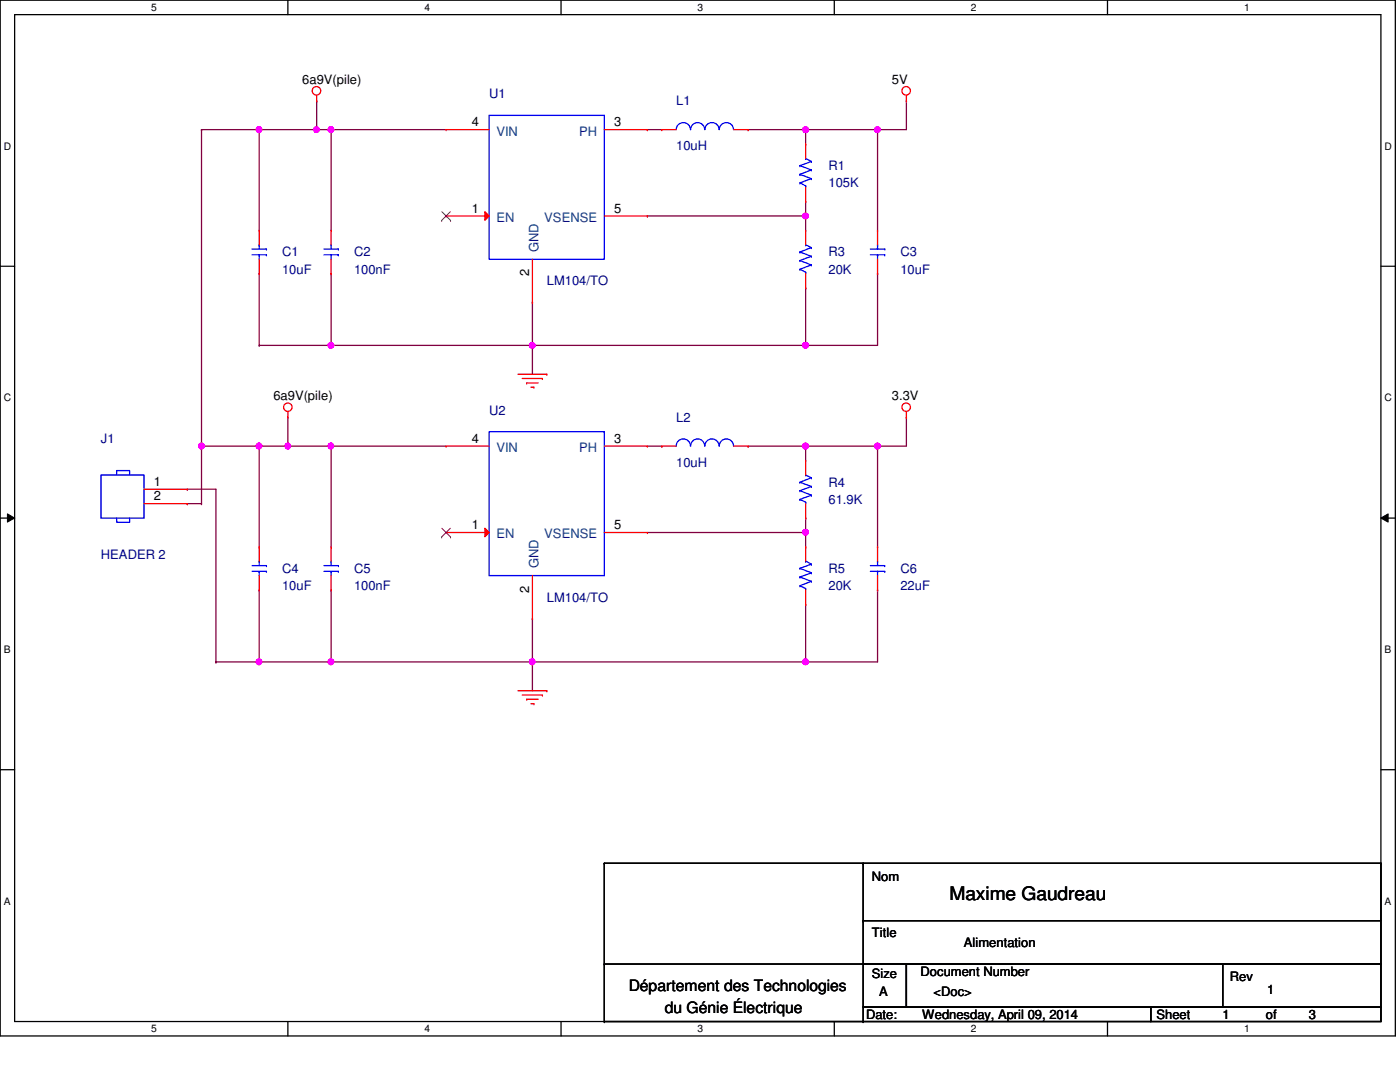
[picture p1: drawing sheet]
<svg xmlns="http://www.w3.org/2000/svg" width="279mm" height="216mm" viewBox="0 0 279 216" stroke-linecap="round" stroke-linejoin="round" font-family="sans-serif">
<path d="M0 0h278.5v206.7h-278.5zM2.9 2.9h272.7v200.9h-272.7z" fill="none" stroke="#000" stroke-width=".25"/>
<g fill="#fff">
<path d="M30.2 .3h1.1v2.3h-1.1z"/>
<path d="M30.2 204.1h1.1v2.3h-1.1z"/>
</g>
<path d="M57.4 0v2.9M57.4 203.8v2.9" fill="none" stroke="#000" stroke-width=".25"/>
<g fill="#fff">
<path d="M84.7 .3h1.1v2.3h-1.1z"/>
<path d="M84.7 204.1h1.1v2.3h-1.1z"/>
</g>
<path d="M112 0v2.9M112 203.8v2.9" fill="none" stroke="#000" stroke-width=".25"/>
<g fill="#fff">
<path d="M139.2 .3h1.1v2.3h-1.1z"/>
<path d="M139.2 204.1h1.1v2.3h-1.1z"/>
</g>
<path d="M166.5 0v2.9M166.5 203.8v2.9" fill="none" stroke="#000" stroke-width=".25"/>
<g fill="#fff">
<path d="M193.8 .3h1.1v2.3h-1.1z"/>
<path d="M193.8 204.1h1.1v2.3h-1.1z"/>
</g>
<path d="M221 0v2.9M221 203.8v2.9" fill="none" stroke="#000" stroke-width=".25"/>
<g fill="#fff">
<path d="M248.3 .3h1.1v2.3h-1.1z"/>
<path d="M248.3 204.1h1.1v2.3h-1.1z"/>
<path d="M.8 28h1.4v2.3h-1.4z"/>
<path d="M276.3 28h1.4v2.3h-1.4z"/>
<path d="M.8 78.2h1.4v2.3h-1.4z"/>
<path d="M276.3 78.2h1.4v2.3h-1.4z"/>
</g>
<path d="M0 53.1h2.9M275.6 53.1h2.9" fill="none" stroke="#000" stroke-width=".25"/>
<g fill="#fff">
<path d="M.8 128.5h1.3v2.2h-1.3z"/>
<path d="M276.3 128.5h1.3v2.2h-1.3z"/>
</g>
<path d="M0 103.4h2.9M275.6 103.4h2.9" fill="none" stroke="#000" stroke-width=".25"/>
<path d="M1.5 102.5l1.4 .9-1.4 .8zM275.6 103.4l1.4-.9v1.7z" fill="#000"/>
<path d="M1.5 102.5l1.4 .9-1.4 .8zM275.6 103.4l1.4-.9v1.7z" fill="none" stroke="#000" stroke-width=".2"/>
<g fill="#fff">
<path d="M.8 178.7h1.3v2.2h-1.3z"/>
<path d="M276.3 178.7h1.3v2.2h-1.3z"/>
</g>
<path d="M0 153.6h2.9M275.6 153.6h2.9" fill="none" stroke="#000" stroke-width=".25"/>
<path d="M57.4 83.3h.1M57.4 83.3v5.7M180.9 83.3h.1M180.9 83.3v5.7" fill="none" stroke="#800040" stroke-width=".25"/>
<circle cx="57.4" cy="89" r=".56" fill="#f0f"/>
<circle cx="57.4" cy="89" r=".56" fill="none" stroke="#f0f" stroke-width=".25"/>
<path d="M40.2 89h.1M40.2 89h17.2M51.7 89h.1M51.7 89v20.1M57.4 89h.1" fill="none" stroke="#800040" stroke-width=".25"/>
<circle cx="51.7" cy="89" r=".56" fill="#f0f"/>
<circle cx="51.7" cy="89" r=".56" fill="none" stroke="#f0f" stroke-width=".25"/>
<path d="M66.1 89h.1M66.1 89v20.1" fill="none" stroke="#800040" stroke-width=".25"/>
<circle cx="66" cy="89" r=".56" fill="#f0f"/>
<circle cx="66" cy="89" r=".56" fill="none" stroke="#f0f" stroke-width=".25"/>
<path d="M43.1 97.6v34.5M43.1 132.1h.1M43.1 132.1h8.6M106.3 123.5h.1M106.3 132.1h.1M106.3 132.1h54.5M106.3 123.5v8.6" fill="none" stroke="#800040" stroke-width=".25"/>
<circle cx="160.8" cy="132.1" r=".57" fill="#f0f"/>
<circle cx="160.8" cy="132.1" r=".57" fill="none" stroke="#f0f" stroke-width=".25"/>
<circle cx="106.2" cy="132.1" r=".56" fill="#f0f"/>
<circle cx="106.2" cy="132.1" r=".56" fill="none" stroke="#f0f" stroke-width=".25"/>
<path d="M129.2 106.3h31.6M160.8 106.3h.1M175.1 117.7h.1M175.1 117.7v14.4h-14.3M160.8 120.6h.1M160.8 132.1h.1M160.8 120.6v11.5" fill="none" stroke="#800040" stroke-width=".25"/>
<circle cx="160.8" cy="106.2" r=".56" fill="#f0f"/>
<circle cx="160.8" cy="106.2" r=".56" fill="none" stroke="#f0f" stroke-width=".25"/>
<path d="M175.1 89h.1M175.1 89v20.1M160.8 103.4h.1M160.8 103.4v2.9" fill="none" stroke="#800040" stroke-width=".25"/>
<circle cx="175.1" cy="89" r=".57" fill="#f0f"/>
<circle cx="175.1" cy="89" r=".57" fill="none" stroke="#f0f" stroke-width=".25"/>
<path d="M149.3 89h.1M149.3 89h31.6M160.8 89h.1M160.8 89v2.9M175.1 89h.1" fill="none" stroke="#800040" stroke-width=".25"/>
<circle cx="160.8" cy="89" r=".57" fill="#f0f"/>
<circle cx="160.8" cy="89" r=".57" fill="none" stroke="#f0f" stroke-width=".25"/>
<path d="M129.2 89h2.9M132.1 89h.1M66.1 117.7h.1M66.1 117.7v14.4h40.2M160.8 109.1h.1M160.8 106.3v2.8M106.3 132.1h.1M106.3 132.1v5.7" fill="none" stroke="#800040" stroke-width=".25"/>
<circle cx="66" cy="132.1" r=".56" fill="#f0f"/>
<circle cx="66" cy="132.1" r=".56" fill="none" stroke="#f0f" stroke-width=".25"/>
<path d="M51.7 117.7h.1M51.7 117.7v14.4" fill="none" stroke="#800040" stroke-width=".25"/>
<circle cx="51.7" cy="132.1" r=".56" fill="#f0f"/>
<circle cx="51.7" cy="132.1" r=".56" fill="none" stroke="#f0f" stroke-width=".25"/>
<path d="M51.7 25.9h.1M51.7 25.9v20.1M51.7 132.1h.1M51.7 132.1h14.4" fill="none" stroke="#800040" stroke-width=".25"/>
<circle cx="51.7" cy="25.9" r=".56" fill="#f0f"/>
<circle cx="51.7" cy="25.9" r=".56" fill="none" stroke="#f0f" stroke-width=".25"/>
<path d="M51.7 25.9h.1M51.7 25.9h11.5" fill="none" stroke="#800040" stroke-width=".25"/>
<circle cx="63.2" cy="25.9" r=".56" fill="#f0f"/>
<circle cx="63.2" cy="25.9" r=".56" fill="none" stroke="#f0f" stroke-width=".25"/>
<path d="M66.1 25.9h.1M66.1 25.9v20.1M66.1 25.9h22.9" fill="none" stroke="#800040" stroke-width=".25"/>
<circle cx="66" cy="25.9" r=".56" fill="#f0f"/>
<circle cx="66" cy="25.9" r=".56" fill="none" stroke="#f0f" stroke-width=".25"/>
<path d="M106.3 60.3h.1M106.3 68.9h.1M106.3 60.3v8.6M106.3 68.9h54.5" fill="none" stroke="#800040" stroke-width=".25"/>
<circle cx="160.8" cy="68.9" r=".56" fill="#f0f"/>
<circle cx="160.8" cy="68.9" r=".56" fill="none" stroke="#f0f" stroke-width=".25"/>
<circle cx="106.2" cy="68.9" r=".56" fill="#f0f"/>
<circle cx="106.2" cy="68.9" r=".56" fill="none" stroke="#f0f" stroke-width=".25"/>
<path d="M129.2 43.1h.1M129.2 43.1h31.6M160.8 57.4h.1M160.8 57.4v11.5M175.1 54.6h.1M175.1 54.6v14.3h-14.3M160.8 68.9h.1" fill="none" stroke="#800040" stroke-width=".25"/>
<circle cx="160.8" cy="43.1" r=".56" fill="#f0f"/>
<circle cx="160.8" cy="43.1" r=".56" fill="none" stroke="#f0f" stroke-width=".25"/>
<path d="M175.1 25.9h.1M175.1 25.9v20.1M160.8 40.2h.1M160.8 40.2v2.9" fill="none" stroke="#800040" stroke-width=".25"/>
<circle cx="175.1" cy="25.9" r=".56" fill="#f0f"/>
<circle cx="175.1" cy="25.9" r=".56" fill="none" stroke="#f0f" stroke-width=".25"/>
<path d="M160.8 25.9h.1M160.8 25.9v2.8M175.1 25.9h.1M175.1 25.9h5.8" fill="none" stroke="#800040" stroke-width=".25"/>
<circle cx="160.8" cy="25.9" r=".56" fill="#f0f"/>
<circle cx="160.8" cy="25.9" r=".56" fill="none" stroke="#f0f" stroke-width=".25"/>
<path d="M129.2 25.9h.1M129.2 25.9h2.9M149.3 25.9h.1M149.3 25.9h25.8M160.8 25.9h.1M66.1 54.6h.1M66.1 54.6v14.3h40.2M160.8 43.1h.1M160.8 43.1v2.9M106.3 68.9h.1M106.3 68.9v5.8" fill="none" stroke="#800040" stroke-width=".25"/>
<circle cx="66" cy="68.9" r=".56" fill="#f0f"/>
<circle cx="66" cy="68.9" r=".56" fill="none" stroke="#f0f" stroke-width=".25"/>
<g fill="none" stroke="#800040" stroke-width=".25">
<path d="M40.2 25.9h.1M40.2 25.9v63.1M63.2 20.2h.1M63.2 20.2v5.7h2.9M66.1 25.9h.1M180.9 20.2h.1M180.9 20.2v5.7M51.7 54.6h.1M51.7 54.6v14.3M51.7 68.9h.1M51.7 68.9h14.4M66.1 89h.1"/>
<path d="M66.1 89h22.9"/>
</g>
<circle cx="40.2" cy="89" r=".56" fill="#f0f"/>
<circle cx="40.2" cy="89" r=".56" fill="none" stroke="#f0f" stroke-width=".25"/>
<path d="M40.2 25.9h.1M40.2 25.9h11.5M37.4 97.6h.1M37.4 97.6h5.7M40.2 89v11.5M57.4 89h8.7M66.1 89h.1M37.4 100.5h.1M37.4 100.5h2.8M40.2 100.5h.1" fill="none" stroke="#800040" stroke-width=".25"/>
<g fill="none" stroke="#f00" stroke-width=".25">
<path d="M63.2 19v1.2M180.9 19v1.2M63.2 20.2h.1M89 25.9h.1M89 25.9h8.6M120.6 25.9h8.6M129.2 25.9h.1M180.9 20.2h.1M106.3 51.7v8.6M120.6 43.1h8.6M129.2 43.1h.1M103.4 74.7h5.7"/>
<path d="M104.2 75.5h4M105.1 76.4h.1M105.1 76.4h2.3M106 77.3h.6M106.3 60.3h.1M106.6 77.3h.1M108.2 75.5h.1M109.1 74.7h.1M57.4 83.3h.1M57.4 82.1v1.2M180.9 83.3h.1M180.9 82.1v1.2"/>
<path d="M103.4 137.8h5.7M104.2 138.7h4M105.1 139.5h.1M105.1 139.5h2.3M108.2 138.7h.1M109.1 137.8h.1M106 140.4h.6M106.6 140.4h.1"/>
<circle cx="63.2" cy="18.1" r=".85"/>
<circle cx="180.8" cy="18.1" r=".85"/>
<circle cx="57.4" cy="81.3" r=".84"/>
<circle cx="180.9" cy="81.3" r=".84"/>
</g>
<g fill="none" stroke="#000" stroke-width=".25">
<path d="M120.6 172.3h.1M120.6 172.3h155M120.6 172.3v31.5M172.3 172.3h.1M172.3 172.3v11.4M275.6 172.3h.1M275.6 172.3v11.4M120.6 192.4h.1M120.6 192.4h51.7M172.3 183.7h103.3v8.7h-103.3zM172.3 192.4h8.6v8.6h-8.6zM172.3 183.7h.1"/>
<path d="M180.9 192.4h63.1v8.6h-63.1zM244 192.4h31.6v8.6h-31.6zM120.6 203.8h.1M120.6 203.8h51.7M172.3 201h57.4v2.8h-57.4zM172.3 203.8h.1M229.7 201h45.9v2.8h-45.9z"/>
</g>
<path d="M97.6 23h23v28.7h-23z" fill="none" stroke="#00f" stroke-width=".25"/>
<path d="M96.8 42.2l.8 .9-.8 .8z" fill="#f00"/>
<g fill="none" stroke="#f00" stroke-width=".25">
<path d="M132.1 25.9h.1M132.1 25.9h2.9M146.4 25.9h2.9M149.3 25.9h.1M89 43.1h.1M89 43.1h8.6M96.8 42.2l.8 .9-.8 .8zM28.7 97.6h8.7M37.4 97.6h.1M89 89h.1M89 89h8.6M120.6 89h8.6"/>
<path d="M129.2 89h.1M132.1 89h.1M132.1 89h2.9M146.4 89h2.9M149.3 89h.1M160.8 91.9h.1M160.8 91.9v2.9M28.7 100.5h8.7M37.4 100.5h.1M51.7 117.7h.1M51.7 109.1h.1M51.7 109.1v2.9"/>
<path d="M51.7 114.9v2.8M66.1 117.7h.1M66.1 109.1h.1M66.1 109.1v2.9M66.1 114.9v2.8M106.3 114.9v8.6M120.6 106.3h8.6M129.2 106.3h.1M160.8 103.4h.1M160.8 100.5v2.9M175.1 117.7h.1M175.1 109.1h.1"/>
<path d="M175.1 109.1v2.9M175.1 114.9v2.8M106.3 123.5h.1"/>
</g>
<path d="M88.1 44h.1M88.2 42.2l1.7 1.8M89.9 42.2l-1.8 1.8M89.9 44h.1" fill="none" stroke="#804000" stroke-width=".2"/>
<g fill="none" stroke="#00f" stroke-width=".25">
<path d="M135 25.9a1.42 1.42 0 0 1 1.4-1.4 1.42 1.42 0 0 1 1.4 1.4M137.8 25.9a1.4 1.4 0 0 1 1.4-1.4 1.4 1.4 0 0 1 1.4 1.4M140.7 25.9a1.42 1.42 0 0 1 1.4-1.4 1.42 1.42 0 0 1 1.4 1.4M143.6 25.9a1.42 1.42 0 0 1 1.4-1.4 1.42 1.42 0 0 1 1.4 1.4M20.2 94.8h8.5v8.6h-8.5zM23.3 94.8v-.9h2.6v.9M97.6 86.1h23v28.8h-23zM135 89a1.42 1.42 0 0 1 1.4-1.4 1.42 1.42 0 0 1 1.4 1.4M137.8 89a1.4 1.4 0 0 1 1.4-1.4 1.4 1.4 0 0 1 1.4 1.4M140.7 89a1.42 1.42 0 0 1 1.4-1.4 1.42 1.42 0 0 1 1.4 1.4M143.6 89a1.42 1.42 0 0 1 1.4-1.4 1.42 1.42 0 0 1 1.4 1.4M159.6 99.7h.1"/>
<path d="M159.6 97.9h.1M159.6 96.2h.1M159.6 99.7l1.2 .5M159.6 97.9l2.3 .9M159.6 96.2l2.3 .9M160.8 94.8h.1M160.8 94.8l1.1 .5M161.9 98.8h.1M161.9 97.1h.1M161.9 95.3h.1M161.9 98.8l-2.3 .9M161.9 97.1l-2.3 .8"/>
<path d="M161.9 95.3l-2.3 .9M23.3 103.4v.8h2.6v-.8M50.3 114h2.9M50.3 112.9h2.9M51.7 112h.1M51.7 114h.1M51.7 112v.9M51.7 114v.9M53.2 114h.1M53.2 112.9h.1M64.6 114h2.9M64.6 112.9h2.9"/>
<path d="M66.1 112h.1M66.1 114h.1M66.1 112v.9M66.1 114v.9M67.5 114h.1M67.5 112.9h.1M160.8 100.2h.1M160.8 100.2v.3M173.7 114h2.9M173.7 112.9h2.9M175.1 112h.1M175.1 114h.1"/>
<path d="M175.1 112v.9M175.1 114v.9M176.6 114h.1M176.6 112.9h.1"/>
</g>
<path d="M96.8 105.4l.8 .9-.8 .8z" fill="#f00"/>
<g fill="none" stroke="#f00" stroke-width=".25">
<path d="M160.8 28.7h.1M160.8 28.7v2.9M160.8 37.4v2.8M51.7 54.6h.1M51.7 46h.1M51.7 46v2.9M51.7 51.7v2.9M66.1 54.6h.1M66.1 46h.1M66.1 46v2.9M66.1 51.7v2.9M160.8 46h.1"/>
<path d="M160.8 57.4h.1M160.8 40.2h.1M160.8 46v2.9M160.8 54.6v2.8M175.1 54.6h.1M175.1 46h.1M175.1 46v2.9M175.1 51.7v2.9M89 106.3h.1M89 106.3h8.6M96.8 105.4l.8 .9-.8 .8zM160.8 109.1h.1"/>
<path d="M160.8 109.1v2.9M160.8 117.7v2.9M160.8 120.6h.1"/>
</g>
<path d="M88.1 107.1h.1M88.2 105.4l1.7 1.7M89.9 105.4l-1.8 1.7M89.9 107.1h.1" fill="none" stroke="#804000" stroke-width=".2"/>
<g fill="none" stroke="#00f" stroke-width=".25">
<path d="M159.6 36.5h.1M159.6 34.8h.1M159.6 33.1h.1M159.6 36.5l1.2 .6M159.6 34.8l2.3 .8M159.6 33.1l2.3 .8M160.8 31.6h.1M160.8 37.1h.1M160.8 37.1v.3M160.8 31.6l1.1 .6M161.9 35.6h.1M161.9 33.9h.1"/>
<path d="M161.9 32.2h.1M161.9 35.6l-2.3 .9M161.9 33.9l-2.3 .9M161.9 32.2l-2.3 .9M50.3 50.8h2.9M50.3 49.7h2.9M51.7 48.9h.1M51.7 50.8h.1M51.7 48.9v.8M51.7 50.8v.9M53.2 50.8h.1M53.2 49.7h.1"/>
<path d="M64.6 50.8h2.9M64.6 49.7h2.9M66.1 48.9h.1M66.1 50.8h.1M66.1 48.9v.8M66.1 50.8v.9M67.5 50.8h.1M67.5 49.7h.1M159.6 53.7h.1M159.6 52h.1M159.6 50.3h.1M159.6 53.7l1.2 .6"/>
<path d="M159.6 52l2.3 .9M159.6 50.3l2.3 .8M160.8 48.9h.1M160.8 54.3h.1M160.8 48.9l1.1 .5M160.8 54.3v.3M161.9 52.9h.1M161.9 51.1h.1M161.9 49.4h.1M161.9 52.9l-2.3 .8M161.9 51.1l-2.3 .9M161.9 49.4l-2.3 .9"/>
<path d="M173.7 50.8h2.9M173.7 49.7h2.9M175.1 48.9h.1M175.1 50.8h.1M175.1 48.9v.8M175.1 50.8v.9M176.6 50.8h.1M176.6 49.7h.1M159.6 116.9h.1M159.6 115.1h.1M159.6 113.4h.1M159.6 116.9l1.2 .5"/>
<path d="M159.6 115.1l2.3 .9M159.6 113.4l2.3 .9M160.8 112h.1M160.8 117.4h.1M160.8 117.4v.3M160.8 112l1.1 .6M161.9 116h.1M161.9 114.3h.1M161.9 112.6h.1M161.9 116l-2.3 .9M161.9 114.3l-2.3 .8M161.9 112.6l-2.3 .8"/>
</g>
<circle cx="57.4" cy="89" r=".56" fill="#f0f"/>
<circle cx="57.4" cy="89" r=".56" fill="none" stroke="#f0f" stroke-width=".25"/>
<circle cx="51.7" cy="89" r=".56" fill="#f0f"/>
<circle cx="51.7" cy="89" r=".56" fill="none" stroke="#f0f" stroke-width=".25"/>
<circle cx="66" cy="89" r=".56" fill="#f0f"/>
<circle cx="66" cy="89" r=".56" fill="none" stroke="#f0f" stroke-width=".25"/>
<circle cx="160.8" cy="132.1" r=".57" fill="#f0f"/>
<circle cx="160.8" cy="132.1" r=".57" fill="none" stroke="#f0f" stroke-width=".25"/>
<circle cx="106.2" cy="132.1" r=".56" fill="#f0f"/>
<circle cx="106.2" cy="132.1" r=".56" fill="none" stroke="#f0f" stroke-width=".25"/>
<circle cx="160.8" cy="106.2" r=".56" fill="#f0f"/>
<circle cx="160.8" cy="106.2" r=".56" fill="none" stroke="#f0f" stroke-width=".25"/>
<circle cx="175.1" cy="89" r=".57" fill="#f0f"/>
<circle cx="175.1" cy="89" r=".57" fill="none" stroke="#f0f" stroke-width=".25"/>
<circle cx="160.8" cy="89" r=".57" fill="#f0f"/>
<circle cx="160.8" cy="89" r=".57" fill="none" stroke="#f0f" stroke-width=".25"/>
<circle cx="66" cy="132.1" r=".56" fill="#f0f"/>
<circle cx="66" cy="132.1" r=".56" fill="none" stroke="#f0f" stroke-width=".25"/>
<circle cx="51.7" cy="132.1" r=".56" fill="#f0f"/>
<circle cx="51.7" cy="132.1" r=".56" fill="none" stroke="#f0f" stroke-width=".25"/>
<circle cx="51.7" cy="25.9" r=".56" fill="#f0f"/>
<circle cx="51.7" cy="25.9" r=".56" fill="none" stroke="#f0f" stroke-width=".25"/>
<circle cx="63.2" cy="25.9" r=".56" fill="#f0f"/>
<circle cx="63.2" cy="25.9" r=".56" fill="none" stroke="#f0f" stroke-width=".25"/>
<circle cx="66" cy="25.9" r=".56" fill="#f0f"/>
<circle cx="66" cy="25.9" r=".56" fill="none" stroke="#f0f" stroke-width=".25"/>
<circle cx="160.8" cy="68.9" r=".56" fill="#f0f"/>
<circle cx="160.8" cy="68.9" r=".56" fill="none" stroke="#f0f" stroke-width=".25"/>
<circle cx="106.2" cy="68.9" r=".56" fill="#f0f"/>
<circle cx="106.2" cy="68.9" r=".56" fill="none" stroke="#f0f" stroke-width=".25"/>
<circle cx="160.8" cy="43.1" r=".56" fill="#f0f"/>
<circle cx="160.8" cy="43.1" r=".56" fill="none" stroke="#f0f" stroke-width=".25"/>
<circle cx="175.1" cy="25.9" r=".56" fill="#f0f"/>
<circle cx="175.1" cy="25.9" r=".56" fill="none" stroke="#f0f" stroke-width=".25"/>
<circle cx="160.8" cy="25.9" r=".56" fill="#f0f"/>
<circle cx="160.8" cy="25.9" r=".56" fill="none" stroke="#f0f" stroke-width=".25"/>
<circle cx="66" cy="68.9" r=".56" fill="#f0f"/>
<circle cx="66" cy="68.9" r=".56" fill="none" stroke="#f0f" stroke-width=".25"/>
<circle cx="40.2" cy="89" r=".56" fill="#f0f"/>
<circle cx="40.2" cy="89" r=".56" fill="none" stroke="#f0f" stroke-width=".25"/>
<text font-size="3.7" x="189.5" y="179.6">Maxime Gaudreau</text>
<g font-size="3.1">
<text x="125.5" y="197.7">Département des Technologies</text>
<text x="132.7" y="202.1">du Génie Électrique</text>
</g>
<g font-size="2.6">
<text x="60.3" y="16.7">6a9V(pile)</text>
<text x="178" y="16.7">5V</text>
<text x="94.2" y="25.2">4</text>
<text x="122.6" y="25.2">3</text>
<text x="94.2" y="42.5">1</text>
<text x="122.6" y="42.5">5</text>
<text x="105.6" y="55.2" transform="rotate(-90 105.6 55.2)">2</text>
<text x="54.6" y="79.9">6a9V(pile)</text>
<text x="178" y="79.9">3.3V</text>
<text x="94.2" y="88.4">4</text>
<text x="122.6" y="88.4">3</text>
<text x="30.7" y="97">1</text>
<text x="30.7" y="99.9">2</text>
<text x="94.2" y="105.6">1</text>
<text x="122.6" y="105.6">5</text>
<text x="105.6" y="118.3" transform="rotate(-90 105.6 118.3)">2</text>
<text x="174" y="175.7">Nom</text>
<text x="174" y="186.9">Title</text>
<text x="192.4" y="188.9">Alimentation</text>
<text x="174" y="195.2">Size</text>
<text x="183.7" y="194.7">Document Number</text>
<text x="245.4" y="195.8">Rev</text>
<text x="172.8" y="203.3">Date:</text>
<text x="175.4" y="198.7">A</text>
<text x="184" y="203.3">Wednesday, April 09, 2014</text>
<text x="186.3" y="198.7">&lt;Doc&gt;</text>
<text x="230.8" y="203.3">Sheet</text>
<text x="244" y="203.3">1</text>
<text x="252.6" y="203.3">of</text>
<text x="252.9" y="198.4">1</text>
<text x="261.2" y="203.3">3</text>
</g>
<g font-size="2.6" fill="#000080">
<text x="97.6" y="19.6">U1</text>
<text x="135" y="21">L1</text>
<text x="135" y="29.9">10uH</text>
<text x="165.4" y="34">R1</text>
<text x="165.4" y="37.4">105K</text>
<text x="56.3" y="51.2">C1</text>
<text x="70.7" y="51.2">C2</text>
<text x="165.4" y="51.2">R3</text>
<text x="179.7" y="51.2">C3</text>
<text x="56.3" y="54.6">10uF</text>
<text x="70.7" y="54.6">100nF</text>
<text x="109.1" y="56.9">LM104/TO</text>
<text x="165.4" y="54.6">20K</text>
<text x="179.7" y="54.6">10uF</text>
<text x="97.6" y="82.8">U2</text>
<text x="20.2" y="88.5">J1</text>
<text x="135" y="84.2">L2</text>
<text x="135" y="93.1">10uH</text>
<text x="165.4" y="97.1">R4</text>
<text x="165.4" y="100.5">61.9K</text>
<text x="20.2" y="111.5">HEADER 2</text>
<text x="56.3" y="114.3">C4</text>
<text x="56.3" y="117.8">10uF</text>
<text x="70.7" y="114.3">C5</text>
<text x="70.7" y="117.8">100nF</text>
<text x="165.4" y="114.3">R5</text>
<text x="165.4" y="117.8">20K</text>
<text x="179.7" y="114.3">C6</text>
<text x="179.7" y="117.8">22uF</text>
<text x="109.1" y="120.1">LM104/TO</text>
</g>
<g font-size="2.6" fill="#004080">
<text x="99.1" y="27.1">VIN</text>
<text x="115.6" y="27.1">PH</text>
<text x="99.1" y="44.3">EN</text>
<text x="108.6" y="44.3">VSENSE</text>
<text x="107.5" y="50.3" transform="rotate(-90 107.5 50.3)">GND</text>
<text x="99.1" y="90.2">VIN</text>
<text x="115.6" y="90.2">PH</text>
<text x="99.1" y="107.4">EN</text>
<text x="108.6" y="107.4">VSENSE</text>
<text x="107.5" y="113.4" transform="rotate(-90 107.5 113.4)">GND</text>
</g>
<g font-size="2">
<text x="30.2" y="2.2">5</text>
<text x="84.7" y="2.2">4</text>
<text x="139.2" y="2.2">3</text>
<text x="193.8" y="2.2">2</text>
<text x="248.3" y="2.2">1</text>
<text x=".8" y="29.8">D</text>
<text x="276.3" y="29.8">D</text>
<text x=".8" y="80.1">C</text>
<text x="276.3" y="80.1">C</text>
<text x=".8" y="130.3">B</text>
<text x="276.3" y="130.3">B</text>
<text x=".8" y="180.5">A</text>
<text x="276.3" y="180.5">A</text>
<text x="30.2" y="206">5</text>
<text x="84.7" y="206">4</text>
<text x="139.2" y="206">3</text>
<text x="193.8" y="206">2</text>
<text x="248.3" y="206">1</text>
</g>
</svg>
